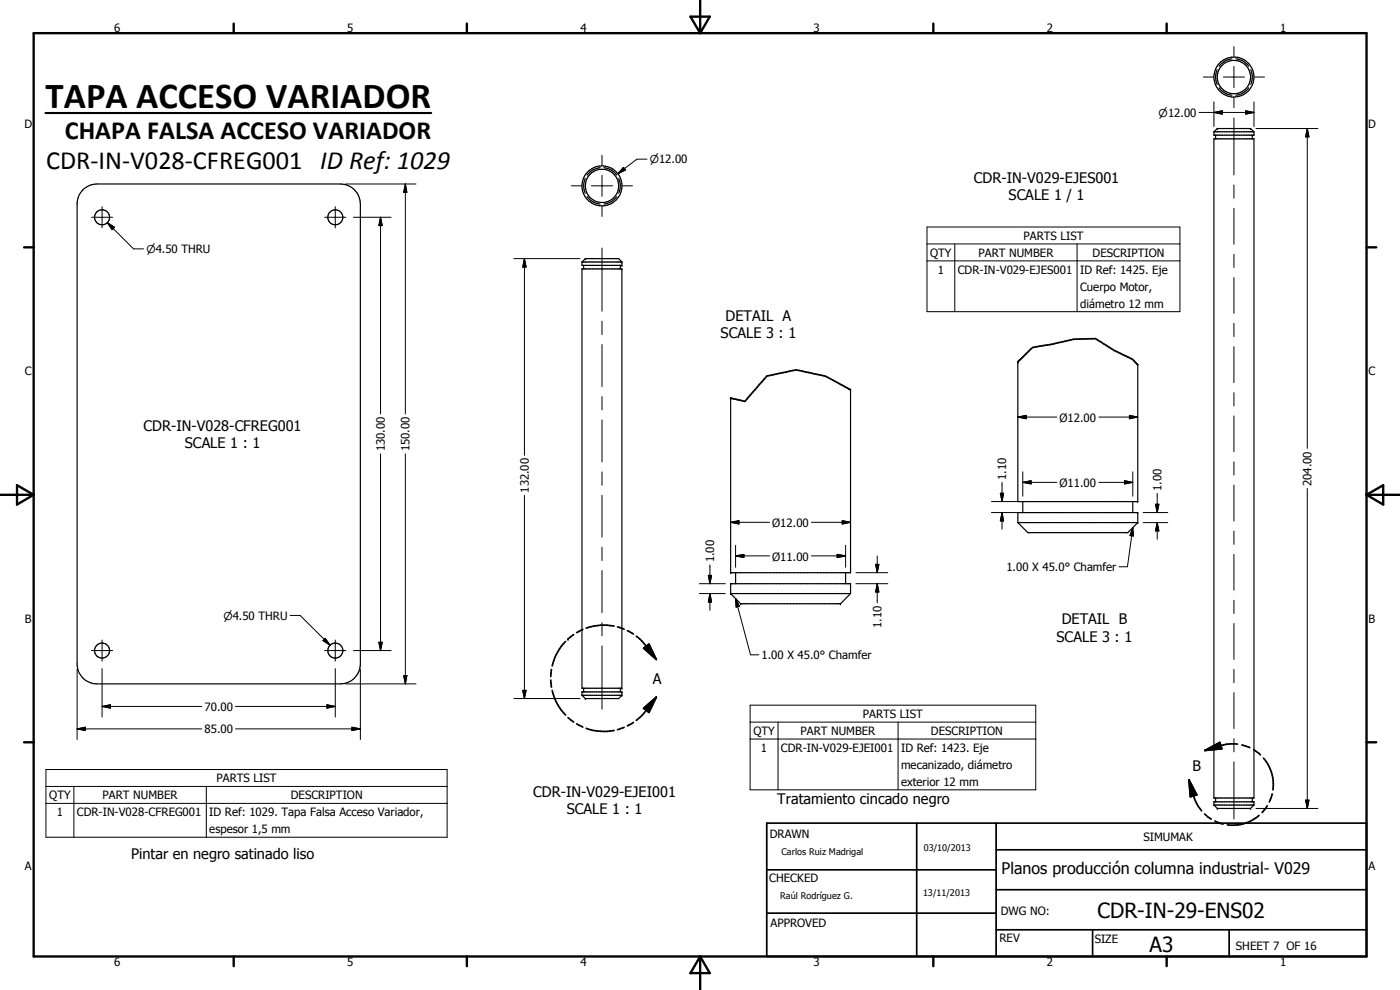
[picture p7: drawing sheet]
<svg xmlns="http://www.w3.org/2000/svg" width="420mm" height="297mm" viewBox="0 0 420 297" stroke-linecap="round" stroke-linejoin="round" font-family="sans-serif">
<g fill="none" stroke="#000" stroke-width=".35">
<path d="M369.7 17.7l-2.1 .6-1.7 1.6M370.9 17.7l2.2 .6 1.7 1.6M364.3 39.5v1.1h12v-1.1M364.3 39.5h12M364.3 39.5l1-.9h10l1 .9M365.3 20.9a5.6 5.6 0 0 0 0 4.5M365.9 26.3a5.6 5.6 0 0 0 3.8 2.3M374.8 26.3a5.6 5.6 0 0 1-3.9 2.3M375.4 20.9a5.6 5.6 0 0 1 0 4.5M24.9 56.9a6.2 6.2 0 0 1 4.2-1.7h73a6 6 0 0 1 6.1 6v138a6 6 0 0 1-6.1 6h-73a6 6 0 0 1-6-5.4v-139.2l.7-2.2zM175.6 53.5a5.6 5.6 0 0 0 0 4.5M176.2 59a5.6 5.6 0 0 0 3.9 2.3"/>
<path d="M180.1 50.3a5.6 5.6 0 0 0-3.9 2.2M181.3 50.3l2.1 .7 1.7 1.5M185.1 59l-1.7 1.5-2.1 .8M185.7 53.5l.5 2.3-.5 2.2M364.3 41.7h12v197.7h-12zM364.8 40.6v1.1M375.8 40.6v1.1M174.7 78.6v1h11.9v-1M174.7 78.6h11.9M174.7 78.6l1-1h10l.9 1M175.2 79.6v1.1M186.2 79.6v1.1"/>
<path d="M174.7 80.7h11.9v125.8h-11.9zM255.3 117v54.8h-36v-52.4M305.5 108.6v41.9h35.9v-41M305.5 156.8v-3h35.9v3M305.5 156.8h35.9M305.5 156.8l3 3h30l2.9-3M306.9 150.5v3.3M340 150.5v3.3M219.3 178.1v-3h36v3M219.3 178.1h36M219.3 178.1l3 3h30l3-3M220.8 171.8v3.3"/>
<path d="M253.8 171.8v3.3M174.7 208.6v-1h11.9v1M174.7 208.6h11.9M174.7 208.6l1 1h10l.9-1M175.2 206.5v1.1M186.2 206.5v1.1M364.8 239.4v1.2M375.8 239.4v1.2M364.3 241.6v-1h12v1M364.3 241.6h12M364.3 241.6l1 1h10l1-1"/>
<circle cx="370.3" cy="23.1" r="5"/>
<circle cx="370.3" cy="23.1" r="6"/>
<circle cx="180.7" cy="55.8" r="6"/>
<circle cx="180.7" cy="55.8" r="5"/>
<circle cx="30.6" cy="65.2" r="2.26"/>
<circle cx="100.7" cy="65.2" r="2.25"/>
<circle cx="30.6" cy="195.2" r="2.25"/>
<circle cx="100.6" cy="195.2" r="2.24"/>
</g>
<g fill="#000">
<circle cx="365.3" cy="38.6" r=".18"/>
<circle cx="375.3" cy="38.6" r=".18"/>
<circle cx="175.7" cy="77.6" r=".18"/>
<circle cx="186.6" cy="78.6" r=".18"/>
<circle cx="186.6" cy="79.6" r=".18"/>
<circle cx="186.6" cy="80.7" r=".18"/>
<circle cx="219.3" cy="119.4" r=".25"/>
<circle cx="305.5" cy="108.6" r=".25"/>
<circle cx="341.4" cy="150.5" r=".18"/>
<circle cx="341.4" cy="156.8" r=".18"/>
<circle cx="341.4" cy="153.8" r=".18"/>
<circle cx="219.3" cy="178.1" r=".18"/>
<circle cx="219.3" cy="175.1" r=".18"/>
<circle cx="219.3" cy="171.8" r=".18"/>
<circle cx="170.5" cy="191.7" r=".25"/>
<circle cx="222.3" cy="181.1" r=".18"/>
<circle cx="252.3" cy="181.1" r=".18"/>
<circle cx="175.7" cy="209.6" r=".18"/>
<circle cx="186.6" cy="208.6" r=".18"/>
<circle cx="186.6" cy="206.5" r=".18"/>
<circle cx="186.6" cy="207.6" r=".18"/>
<circle cx="365.3" cy="242.6" r=".18"/>
<circle cx="375.3" cy="242.6" r=".18"/>
</g>
<g fill="none" stroke="#000" stroke-width=".51">
<path d="M255.2 117l-2.9-1.6a20.9 20.9 0 0 0-9.6-3.6 10.4 10.4 0 0 0-5.8-.4l-6.7 1.4-6.6 7.6-4.3-1M255.2 117h.1M305.5 108.6l3.8-3.8a7.2 7.2 0 0 1 4.2-1.2l2.6-.4a30.7 30.7 0 0 1 9.9-1.5l2.7-.1a69.7 69.7 0 0 0 11.2 6.2l1.5 1.7M169.7 192.4a15.8 15.8 0 0 0-4 7.4M172.2 190.4l-1.7 1.3M174.9 188.8l-1.9 1M184.3 187.8a15.9 15.9 0 0 0-8.4 .7M185.3 188.1l2 .7M188.3 189.2l1.8 1M191 190.9l2.3 2.2 3.7 4.8M193.2 194.5l1.6-1.2 2.2 4.6zM165.3 204l.2 2.2"/>
<path d="M165.5 200.9l-.2 2.1M165.7 207.2a15.5 15.5 0 0 0 4 7.3M170.5 215.3l1.7 1.3M173 217.2l1.9 .9M175.9 218.5a15.7 15.7 0 0 0 8.4 .7M187.3 218.2l-2 .7M190.1 216.7l-1.8 1.1M193.2 212.5l3.8-3.3-2.2 4.5zM197 209.2l-3.7 4.7-2.3 2.3M356.8 234l2.4 4.5-2 .6zM356.8 234l1.7 5.6 1.1 2.3 1 1.4M361.6 225.2l4.5-2.4 .6 1.9z"/>
<path d="M371.4 223.3h-3.4l-6.4 1.9M372.7 223.5l2.4 .8M376.2 225l2.1 1.5M379.2 227.5a12.1 12.1 0 0 1 2.8 9.5M381.8 238.2l-.9 2.4M230.1 247h180v40h-180zM275.1 247v40M298.9 255h111.2M298.9 247v40M361.5 244.2l2 1.6M364.6 246.4l2.5 .9M377.9 244.6a12 12 0 0 1-9.6 2.9"/>
<path d="M380.3 241.8l-1.5 2M230.1 274h68.8M230.1 261h68.8M298.9 279h111.2M298.9 267h111.2M327.9 279v8M368.9 279v8"/>
</g>
<g fill="none" stroke="#000" stroke-width=".71">
<path d="M10.1 9.9h400v277.1h-400zM70.1 7.1v2.8M140.1 7.1v2.8M207.2 5h5.8l-2.9 4.9zM210.1 0v9.9M280.1 7.1v2.8M350.1 7.1v2.8M7.2 74.2h2.9M410.1 74.2h2.9M.1 148.5h10M5.1 145.6l5 2.9-5 2.9zM410.1 148.5h10"/>
<path d="M410.1 148.5l5-2.9v5.8zM7.2 222.7h2.9M410.1 222.7h2.9M70.1 287v2.9M140.1 287v2.9M210.1 287v10M210.1 287l2.9 5h-5.8zM280.1 287v2.9M350.1 287v2.9"/>
</g>
<g fill="none" stroke="#000" stroke-width=".3">
<path d="M370.3 14v2.9M370.3 19.9v6.4M359.9 33.7h16.4M361.1 23.1h3M364.3 33.7l2.5-.5v1zM364.3 30.6v7.4M367.1 23.1h6.4M370.3 29.3v3M370.3 35.4v17.1M373.8 33.2l2.5 .5-2.5 .5zM376.3 30.6v7.4M376.5 23.1h3"/>
<path d="M376.9 38.6h18.6M392.3 38.6l.5 2.5h-1zM392.3 38.6v95.9M103.7 55.2h21.1M121.7 55.2l.4 2.5h-1zM121.7 55.2v69M171.5 55.8h3M177.5 55.8h6.3M180.7 46.6v3M180.7 52.6v6.3M186.8 55.8h3M187.1 50.2l.6 .8-2.2 1.1z"/>
<path d="M194.2 47.8h-3l-5.7 4.3M370.3 55.5v4M27.5 65.2h6.3M30.6 62v6.4M32.2 66.8l2.2 1.4-.8 .7zM32.2 66.8l7.9 7.9h3M97.4 65.2h6.4M100.6 62v6.4M106.1 65.2h11.3M114.2 65.2l.5 2.5h-1zM114.2 65.2v59M154.2 77.6h19.9"/>
<path d="M157.4 77.6l.5 2.5h-1zM157.4 77.6v59M180.7 61.9v3M180.7 74.4v19M278.2 68.1h75.9v25.4h-75.9zM278.2 73.2h75.9M278.2 78.3h75.9M286.5 73.2v20.3M323.2 73.2v20.3M370.3 62.5v10.8M370.3 76.3v4M180.7 96.4v4"/>
<path d="M370.3 83.3v10.7M370.3 97v4M180.7 103.4v12.6M180.7 119v4M370.3 104v10.8M370.3 117.8v4M114.2 136.2v59M121.7 136.2v69M180.7 126v12.6M305.5 125.1l2.5-.5v1zM305.5 125.1h11.6M329.8 125.1h11.6"/>
<path d="M339 124.6l2.4 .5-2.4 .5zM370.3 124.8v10.8M370.3 138.6v3.9M157.4 148.6v61M180.7 141.6v4M180.7 148.6v12.6M219.3 156.7l2.5-.5v1zM219.3 156.7h11.7M243.5 156.7h11.8M252.8 156.2l2.5 .5-2.5 .5zM297.5 153.8h7.8M297.5 150.5h7.8"/>
<path d="M300.2 148h1l-.5 2.5zM300.7 153.8l.5 2.5h-1zM300.7 144.7v5.8M300.7 153.8v5M306.9 144.7l2.5-.5v1zM306.9 144.7h10.2M306.9 141.6v7.3M329.8 144.7h10.2M337.5 144.2l2.5 .5-2.5 .5zM340 158.3l.1 2.5-1-.1zM340 141.6v7.3M340 158.3l-1.6 11.8h-2.6"/>
<path d="M343.1 153.8h7.4M343.1 156.8h7.4M346.8 151.3h1l-.5 2.5zM347.3 156.8l.5 2.5h-1zM347.3 148v5.8M347.3 156.8v5M370.3 145.5v10.8M370.3 159.3v4M392.3 146.6v96M180.7 164.2v4M180.7 171.2v12.6M209.9 175.1h7.8"/>
<path d="M209.9 178.1h7.8M212.6 172.6h1l-.5 2.5zM213.1 178.1l.5 2.5h-1zM213.1 169.5v5.6M213.1 178.1v5M220.8 166.8l2.5-.5v1zM220.8 179.6l1.1 2.3-1 .3zM220.8 166.8h10.2M220.8 163.6v6.6M220.8 179.6l4.4 16.9h2.5M243.5 166.8h10.3M251.2 166.3l2.6 .5-2.6 .5z"/>
<path d="M253.8 163.6v6.6M256.9 171.8h9.5M256.9 175.1h9.5M262.8 169.3h1l-.5 2.5zM263.3 175.1l.5 2.5h-1zM263.3 166.8v5M263.3 175.1v5.8M370.3 166.3v10.8M27.5 195.2h6.3M30.6 192v6.4M87.1 184.7h3l8.9 8.9M96.9 192.2l.7-.7 1.4 2.1z"/>
<path d="M97.4 195.2h6.4M97.6 191.5l1.4 2.1-2.1-1.4zM100.6 192v6.4M106.1 195.2h11.3M113.7 192.7h1l-.5 2.5zM180.7 186.8v4M180.7 193.8v19M370.3 180.1v4M370.3 187.1v10.8M23.1 218.7l2.5-.5v1zM23.1 218.7h37.5M23.1 200.8v21.1"/>
<path d="M30.6 212l2.5-.5v1zM30.6 200.6v14.5M30.6 212h30M70.7 212h29.9M70.7 218.7h37.5M98.1 211.5l2.5 .5-2.5 .5zM100.6 200.6v14.5M103.7 205.2h21.1M105.6 218.2l2.6 .5-2.6 .5zM108.2 200.8v21.1M121.1 202.7h1l-.4 2.5zM154.2 209.6h19.9"/>
<path d="M156.9 207.1h1l-.5 2.5zM225.1 211.6h85.7v25.4h-85.7zM225.1 216.7h85.7M233.5 216.7v20.3M269.5 216.7v20.3M370.3 200.8v4.1M370.3 207.8v10.8M13.8 230.9h120.4v20.3h-120.4zM13.8 236h120.4M22.2 236v15.2M61.9 236v15.2M225.1 221.7h85.7"/>
<path d="M370.3 221.6v4M370.3 228.6v17.1M13.8 241h120.4M376.9 242.6h18.6M391.8 240.1h1l-.5 2.5z"/>
</g>
<g fill="#000">
<path d="M364.3 33.7l2.5-.5v1zM373.8 33.2l2.5 .5-2.5 .5zM121.7 55.2l.4 2.5h-1zM187.1 50.2l.6 .8-2.2 1.1zM392.3 38.6l.5 2.5h-1zM32.2 66.8l2.2 1.4-.8 .7zM114.2 65.2l.5 2.5h-1zM157.4 77.6l.5 2.5h-1zM305.5 125.1l2.5-.5v1zM339 124.6l2.4 .5-2.4 .5zM219.3 156.7l2.5-.5v1zM252.8 156.2l2.5 .5-2.5 .5z"/>
<path d="M300.2 148h1l-.5 2.5zM300.7 153.8l.5 2.5h-1zM306.9 144.7l2.5-.5v1zM337.5 144.2l2.5 .5-2.5 .5zM346.8 151.3h1l-.5 2.5zM347.3 156.8l.5 2.5h-1zM212.6 172.6h1l-.5 2.5zM220.8 166.8l2.5-.5v1zM251.2 166.3l2.6 .5-2.6 .5zM262.8 169.3h1l-.5 2.5zM263.3 175.1l.5 2.5h-1zM340 158.3l.1 2.5-1-.1z"/>
<path d="M97.6 191.5l1.4 2.1-2.1-1.4zM113.7 192.7h1l-.5 2.5zM193.2 194.5l1.6-1.2 2.2 4.6zM213.1 178.1l.5 2.5h-1zM220.8 179.6l1.1 2.3-1 .3zM23.1 218.7l2.5-.5v1zM30.6 212l2.5-.5v1zM98.1 211.5l2.5 .5-2.5 .5zM105.6 218.2l2.6 .5-2.6 .5zM121.1 202.7h1l-.4 2.5zM156.9 207.1h1l-.5 2.5zM193.2 212.5l3.8-3.3-2.2 4.5z"/>
<path d="M356.8 234l2.4 4.5-2 .6zM361.6 225.2l4.5-2.4 .6 1.9zM391.8 240.1h1l-.5 2.5z"/>
</g>
<path d="M13.7 33.9h115.7" fill="none" stroke="#000" stroke-width=".63"/>
<text font-size="11" x="13.7" y="32.3">TAPA ACCESO VARIADOR</text>
<g font-size="7.9">
<text x="19.5" y="41.7">CHAPA FALSA ACCESO VARIADOR</text>
<text x="13.8" y="50.7">CDR-IN-V028-CFREG001 ID Ref: 1029</text>
</g>
<g font-size="6.3">
<text x="329.4" y="275.4">CDR-IN-29-ENS02</text>
<text x="345" y="285.6">A3</text>
</g>
<text font-size="4.8" x="300.6" y="262.1">Planos producción columna industrial- V029</text>
<g font-size="4.4">
<text x="292.3" y="54.8">CDR-IN-V029-EJES001</text>
<text x="302.7" y="60">SCALE 1 / 1</text>
<text x="216.3" y="101.4">SCALE 3 : 1</text>
<text x="217.8" y="96.2">DETAIL A</text>
<text x="43" y="129.3">CDR-IN-V028-CFREG001</text>
<text x="55.4" y="134.5">SCALE 1 : 1</text>
<text x="318.6" y="187.3">DETAIL B</text>
<text x="317.1" y="192.5">SCALE 3 : 1</text>
<text x="195.9" y="205.1">A</text>
<text x="357.9" y="231.2">B</text>
<text x="160" y="239.1">CDR-IN-V029-EJEI001</text>
<text x="170.1" y="244.3">SCALE 1 : 1</text>
<text x="233.3" y="241.3">Tratamiento cincado negro</text>
<text x="39.4" y="257.7">Pintar en negro satinado liso</text>
</g>
<g font-size="3.4">
<text x="34.2" y="9.6">6</text>
<text x="104.2" y="9.6">5</text>
<text x="174.2" y="9.6">4</text>
<text x="244.2" y="9.6">3</text>
<text x="314.2" y="9.6">2</text>
<text x="384.2" y="9.6">1</text>
<text x="7.4" y="38.4">D</text>
<text x="410.6" y="38.4">D</text>
<text x="307.2" y="72">PARTS LIST</text>
<text x="279.1" y="77">QTY</text>
<text x="293.7" y="77">PART NUMBER</text>
<text x="327.9" y="77">DESCRIPTION</text>
<text x="281.5" y="82.1">1</text>
<text x="287.5" y="82.1">CDR-IN-V029-EJES001</text>
<text x="324.1" y="82.1">ID Ref: 1425. Eje</text>
<text x="324.1" y="87.2">Cuerpo Motor,</text>
<text x="324.1" y="92.3">diámetro 12 mm</text>
<text x="7.5" y="112.6">C</text>
<text x="410.7" y="112.6">C</text>
<text x="318" y="126.5">Ø12.00</text>
<text x="115.5" y="135.4" transform="rotate(-90 115.5 135.4)">130.00</text>
<text x="122.9" y="135.4" transform="rotate(-90 122.9 135.4)">150.00</text>
<text x="302" y="144" transform="rotate(-90 302 144)">1.10</text>
<text x="158.7" y="147.9" transform="rotate(-90 158.7 147.9)">132.00</text>
<text x="318" y="146.1">Ø11.00</text>
<text x="348.6" y="147.3" transform="rotate(-90 348.6 147.3)">1.00</text>
<text x="393.6" y="145.8" transform="rotate(-90 393.6 145.8)">204.00</text>
<text x="231.8" y="158.1">Ø12.00</text>
<text x="214.3" y="168.7" transform="rotate(-90 214.3 168.7)">1.00</text>
<text x="231.8" y="168.2">Ø11.00</text>
<text x="302" y="171.3">1.00 X 45.0° Chamfer</text>
<text x="7.5" y="186.9">B</text>
<text x="264.5" y="188.4" transform="rotate(-90 264.5 188.4)">1.10</text>
<text x="410.7" y="186.9">B</text>
<text x="228.5" y="197.7">1.00 X 45.0° Chamfer</text>
<text x="61.4" y="213.2">70.00</text>
<text x="259" y="215.4">PARTS LIST</text>
<text x="61.4" y="220">85.00</text>
<text x="226.1" y="220.5">QTY</text>
<text x="240.3" y="220.5">PART NUMBER</text>
<text x="279.4" y="220.5">DESCRIPTION</text>
<text x="228.4" y="225.6">1</text>
<text x="234.4" y="225.6">CDR-IN-V029-EJEI001</text>
<text x="270.4" y="225.6">ID Ref: 1423. Eje</text>
<text x="270.4" y="230.7">mecanizado, diámetro</text>
<text x="14.8" y="239.8">QTY</text>
<text x="30.8" y="239.8">PART NUMBER</text>
<text x="65" y="234.7">PARTS LIST</text>
<text x="87.3" y="239.8">DESCRIPTION</text>
<text x="270.4" y="235.8">exterior 12 mm</text>
<text x="17.1" y="244.9">1</text>
<text x="23.1" y="244.9">CDR-IN-V028-CFREG001</text>
<text x="62.8" y="244.9">ID Ref: 1029. Tapa Falsa Acceso Variador,</text>
<text x="62.8" y="250">espesor 1,5 mm</text>
<text x="231" y="251.4">DRAWN</text>
<text x="343.1" y="252.3">SIMUMAK</text>
<text x="7.4" y="261.1">A</text>
<text x="410.7" y="261.1">A</text>
<text x="230.9" y="264.5">CHECKED</text>
<text x="300.3" y="274.4">DWG NO:</text>
<text x="231.3" y="278.2">APPROVED</text>
<text x="300" y="282.6">REV</text>
<text x="328.5" y="283">SIZE</text>
<text x="370.9" y="285.1">SHEET 7 OF 16</text>
<text x="34.2" y="289.9">6</text>
<text x="104.2" y="289.9">5</text>
<text x="174.2" y="289.9">4</text>
<text x="244.2" y="289.9">3</text>
<text x="314.2" y="289.9">2</text>
<text x="384.2" y="289.9">1</text>
</g>
<g font-size="3.3">
<text x="347.7" y="35">n12.00</text>
<text x="195" y="49">n12.00</text>
<text x="43.9" y="75.9">n4.50 THRU</text>
<text x="67" y="185.9">n4.50 THRU</text>
</g>
<g font-size="2.7">
<text x="234.5" y="256.6">Carlos Ruiz Madrigal</text>
<text x="277.2" y="255.3">03/10/2013</text>
<text x="234.1" y="269.7">Raúl Rodríguez G.</text>
<text x="277" y="268.7">13/11/2013</text>
</g>
</svg>
